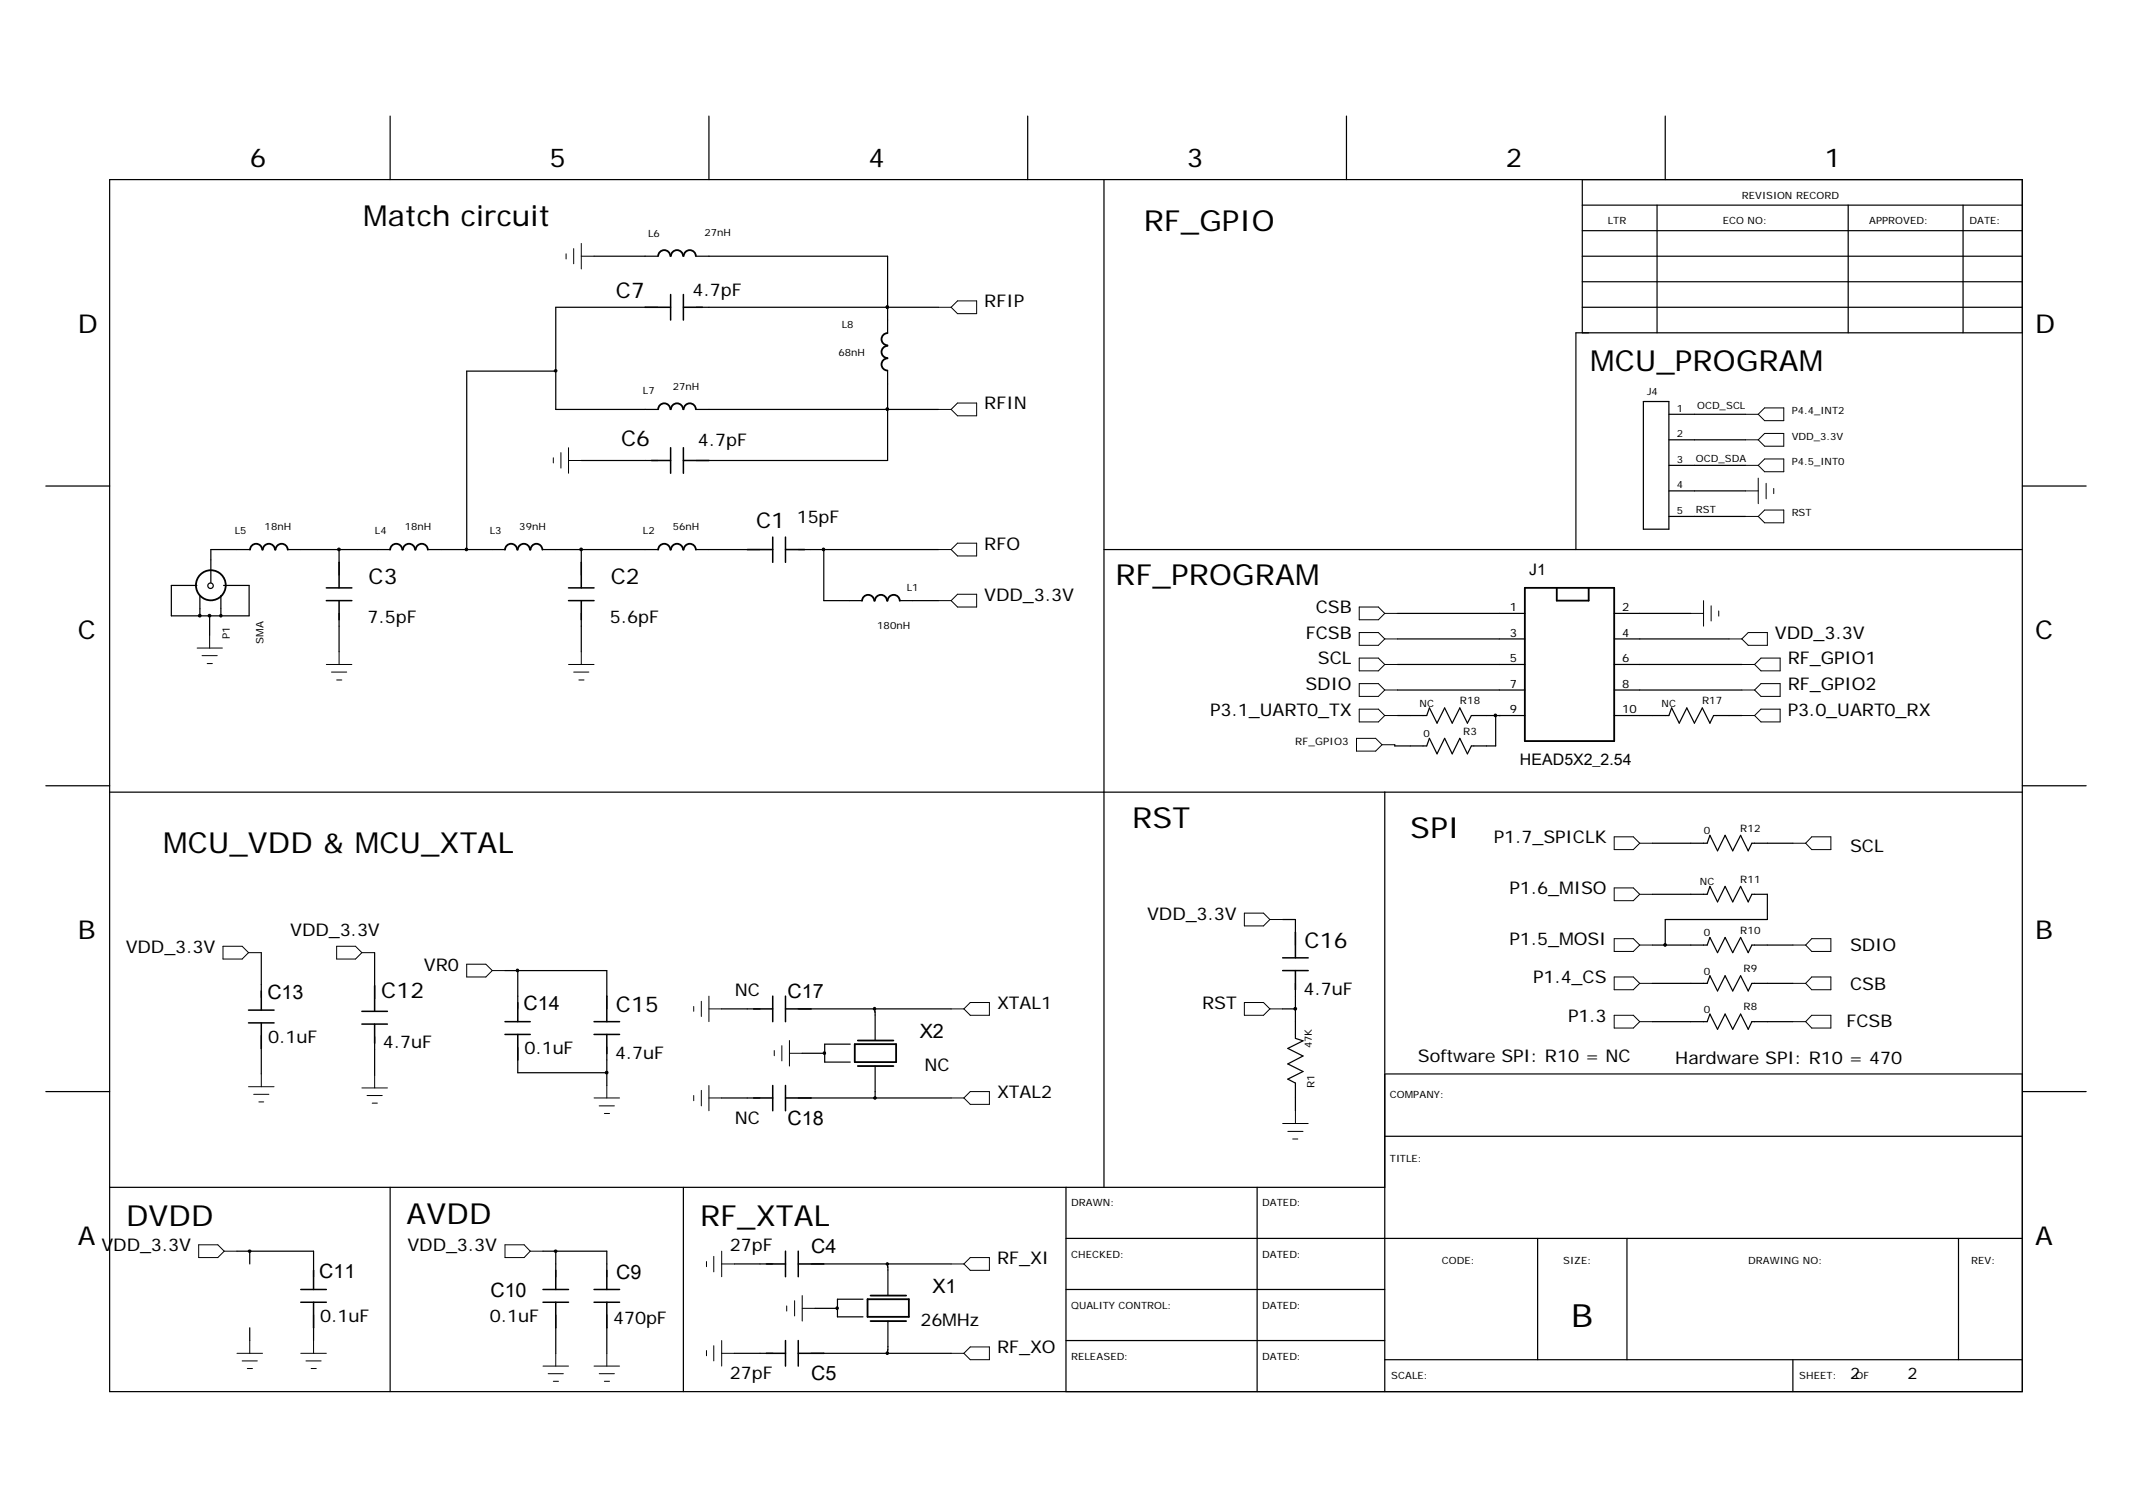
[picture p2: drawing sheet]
<svg xmlns="http://www.w3.org/2000/svg" width="297mm" height="210mm" viewBox="0 0 297 210" stroke-linecap="round" stroke-linejoin="round" font-family="sans-serif">
<g fill="none" stroke="#000" stroke-width=".17">
<path d="M54.3 16.2v8.8M98.8 16.2v8.8M143.2 16.2v8.8M187.6 16.2v8.8M232 16.2v8.8M15.3 25h266.4v168.8h-266.4zM82.8 35.7h8.8M97 35.7h26.6v10.6M153.8 25v140.3M220.4 28.6h61.3M220.4 32.1h61.3M220.4 39.2h61.3"/>
<path d="M220.4 25v21.3M220.4 35.7h61.3M230.8 28.6v17.7M257.5 28.6v17.7M273.5 28.6v17.7M77.4 51.7h-12.4v24.8M91.6 42.8h-14.2v14.2h14.2M97 42.8h33.7M97 57h33.7M123.6 42.8h.1M123.6 57h.1M123.6 51.7v12.4h-26.6"/>
<path d="M220.4 42.8h61.3M228.9 55.9h3.6v17.8h-3.6zM232.5 57.7h10.7M281.7 46.3h-62.2v30.2M6.4 67.7h8.9M34.8 76.5h-5.4v4.6M40.1 76.5h14.2M47.2 76.5v3.6M59.7 76.5h10.7M75.6 76.5h16M81 76.5v3.6M81 64.1h10.6"/>
<path d="M97 76.5h8.9M111.2 76.5h19.5M114.8 76.5v7.1h5.3M153.8 76.5h127.9M232.5 61.2h10.7M232.5 64.8h10.7M232.5 68.4h10.7M232.5 71.9h10.7M281.7 67.7h8.9M27.4 81.5h-3.5v4.3h10.8v-4.3h-3.6M27.8 83v2.8M29.2 85.8v2.7"/>
<path d="M30.8 82.9v2.9M47.2 85.4v5.4M81 85.4v5.4M125.4 83.6h5.3M194.7 85.4h17.7M194.7 89h17.7M194.7 92.5h17.7M194.7 96.1h17.7M194.7 99.6h4l.4-1 1.1 2.1 1-2.1 1.1 2.1 1.1-2.1 1 2.1 .6-1.1h7.4M208.4 99.6h.1M208.4 99.6v4.3h-3.4l-.6 1.1-1-2.2-1.1 2.2-1.1-2.2-1 2.2-1.1-2.2-.4 1.1h-4.4v-.2M208.9 99.6h.1"/>
<path d="M224.9 85.4h10.6M224.9 89h16M224.9 92.5h17.7M224.9 96.1h17.7M224.9 99.6h7.6l.4-1 1 2.1 1.1-2.1 1 2.1 1.1-2.1 1.1 2.1 .5-1.1h3.9M6.4 109.4h8.9M15.3 110.3h266.4M192.9 110.3v39.1M230.2 117.4h7.6l.4-1.1 1.1 2.2 1-2.2 1.1 2.2 1.1-2.2 1 2.2 .5-1.1h5.8M281.7 109.4h8.9M36.4 132.7v6.2M52.2 132.7v6.4"/>
<path d="M70.4 135.2h14.1v5.3M72.1 135.2v5.3M178.7 128.1h1.8v3.5M180.5 136.9v7.7l1 .3-2.1 1.1 2.1 1.1-2.1 1.1 2.1 1-2.1 1.1 1.1 .5v3.9M230.2 124.5h7.6l.4-1.1 1.1 2.2 1-2.2 1.1 2.2 1.1-2.2 1 2.2 .5-1.1h2.2v3.6h-14.2v3.5M230.2 136.9h7.6l.4-1 1.1 2.1 1-2.1 1.1 2.1 1.1-2.1 1 2.1 .5-1.1h5.8M230.2 131.6h7.6l.4-1.1 1.1 2.2 1-2.2 1.1 2.2 1.1-2.2 1 2.2 .5-1.1h5.8M6.4 152h8.9M36.4 144.2v5.4M52.2 144.4v5.3M72.1 145.8v3.6h12.4M84.5 145.8v5.4"/>
<path d="M100.5 140.5h5.4M100.5 152.9h5.4M111.2 140.5h21.3M111.2 152.9h21.3M111.8 146.7h3.1M118.4 145.4h-3.5v2.5h3.5M121.9 140.5v4.4M121.9 148.5v4.4M178.7 140.5h1.8M192.9 158.2h88.8M230.2 142.3h7.6l.4-1.1 1.1 2.1 1-2.1 1.1 2.1 1.1-2.1 1 2.1 .5-1h5.8M281.7 149.6h-88.8v44.2"/>
<path d="M281.8 152h8.8M15.3 165.3h177.6M33 174.2h10.7v3.6M34.8 174.2v1.8M54.3 165.3v28.5M75.6 174.2h8.9v3.6M77.4 174.2v3.6M95.2 165.3v28.5M102.3 176h5.3M113 176h19.5M123.6 176l.1 4.4M148.5 172.5h133.2"/>
<path d="M148.5 179.6h44.4M148.5 165.3v28.5M175.1 165.3v28.5M214.2 172.5v16.8M226.6 172.5v16.8M272.8 172.5v16.8M34.8 184.9v1.8M43.7 183.1v3.6M77.4 183.1v5.4M84.5 183.1v5.4M102.3 188.5h5.3M113 188.5h19.5"/>
<path d="M113.5 182.2h3.2M120.2 180.9h-3.5v2.5h3.5M123.7 184l-.1 4.5M148.5 186.7h44.4M192.9 189.3h88.8M249.8 189.3v4.5"/>
<circle cx="29.3" cy="81.6" r=".38"/>
</g>
<g fill="none" stroke="#000" stroke-width=".25">
<path d="M91.7 35.7a.85 .85 0 0 1 .8-.9 .85 .85 0 0 1 .9 .9M93.5 35.7a.85 .85 0 0 1 .8-.9 .85 .85 0 0 1 .9 .9M95.2 35.7a.85 .85 0 0 1 .9-.9 .85 .85 0 0 1 .8 .9M91.7 57a.85 .85 0 0 1 .8-.8 .85 .85 0 0 1 .9 .8M93.5 57a.85 .85 0 0 1 .8-.8 .85 .85 0 0 1 .9 .8M95.2 57a.85 .85 0 0 1 .9-.8 .85 .85 0 0 1 .8 .8M123.6 49.9a.85 .85 0 0 0-.8 .8 .85 .85 0 0 0 .8 .9M123.6 48.2a.85 .85 0 0 0-.8 .8 .85 .85 0 0 0 .8 .9M123.6 46.4a.85 .85 0 0 0-.8 .8 .85 .85 0 0 0 .8 .9M34.8 76.6a.85 .85 0 0 1 .9-.9 .85 .85 0 0 1 .8 .9M36.6 76.6a.85 .85 0 0 1 .9-.9 .85 .85 0 0 1 .8 .9M38.4 76.6a.85 .85 0 0 1 .8-.9 .85 .85 0 0 1 .9 .9"/>
<path d="M54.3 76.6a.85 .85 0 0 1 .9-.9 .85 .85 0 0 1 .8 .9M56.1 76.6a.85 .85 0 0 1 .9-.9 .85 .85 0 0 1 .8 .9M57.9 76.6a.85 .85 0 0 1 .9-.9 .85 .85 0 0 1 .8 .9M70.4 76.6a.85 .85 0 0 1 .8-.9 .85 .85 0 0 1 .8 .9M72.1 76.6a.85 .85 0 0 1 .9-.9 .85 .85 0 0 1 .8 .9M73.9 76.6a.83 .83 0 0 1 .8-.9 .83 .83 0 0 1 .9 .9M91.7 76.6a.85 .85 0 0 1 .8-.9 .85 .85 0 0 1 .9 .9M93.5 76.6a.85 .85 0 0 1 .8-.9 .85 .85 0 0 1 .9 .9M95.2 76.6a.85 .85 0 0 1 .9-.9 .85 .85 0 0 1 .8 .9M120.1 83.7a.85 .85 0 0 1 .8-.9 .85 .85 0 0 1 .9 .9M121.9 83.7a.85 .85 0 0 1 .8-.9 .85 .85 0 0 1 .9 .9M123.6 83.7a.85 .85 0 0 1 .9-.9 .85 .85 0 0 1 .8 .9"/>
<path d="M212.4 81.9h12.5v21.3h-12.5zM216.9 81.9v1.7h4.4v-1.7M119.1 145.4h5.7v2.5h-5.7zM119.5 144.9h5M119.5 148.5h5M120.9 180.9h5.7v2.5h-5.7zM121.3 180.4h4.9M121.3 184h4.9"/>
<circle cx="29.4" cy="81.5" r="2.08"/>
</g>
<g fill="none" stroke="#000" stroke-width=".21">
<path d="M89.9 42.8h3.5M93.4 41v3.6M95.2 42.8h2.7M95.2 41v3.6M47.2 78.3v3.6M81 78.3v3.6M90.8 64.1h2.6M93.4 62.3v3.6M95.2 62.3v3.6M95.2 64.1h3.6M104.1 76.5h3.5M107.6 74.8v3.5"/>
<path d="M109.4 74.8v3.5M109.4 76.5h2.7M45.5 83.6h3.5M45.5 81.9h3.5M47.2 83.6v2.7M79.2 83.6h3.6M79.2 81.9h3.6M81 83.6v2.7M36.4 138v2.7M52.2 137.3v3.5M72.1 139.6v2.7M84.5 138.7v3.6"/>
<path d="M107.6 138.7v3.6M109.4 138.7v3.6M178.7 135.2h3.5M178.7 133.4h3.5M180.5 129.8v3.6M180.5 135.2v2.6M34.6 140.7h3.6M34.6 142.4h3.6M36.4 142.4v3.6M50.4 142.6h3.6M50.4 140.8h3.6M52.2 142.6v2.7"/>
<path d="M70.4 142.3h3.5M70.4 144.1h3.5M72.1 144.1v3.5M82.8 142.3h3.5M82.8 144.1h3.5M84.5 144.1v2.6M105 140.5h2.6M105 152.9h2.6M107.6 151.2v3.5M109.4 151.2v3.5M109.4 140.5h3.6M109.4 152.9h3.6"/>
<path d="M41.9 179.6h3.6M43.7 176.9v2.7M75.6 179.6h3.6M77.4 176.9v2.7M82.8 179.6h3.5M84.5 176.9v2.7M106.8 176h2.6M109.4 174.2v3.6M111.2 176h3.6M111.2 174.2v3.6M41.9 181.3h3.6M43.7 181.3v3.6"/>
<path d="M75.6 181.3h3.6M77.4 181.3v3.6M82.8 181.3h3.5M84.5 181.3v3.6M106.8 188.5h2.6M109.4 186.7v3.5M111.2 186.7v3.5M111.2 188.5h3.6"/>
</g>
<g fill="none" stroke="#000" stroke-width=".14">
<path d="M78.9 35.3v.8M79.9 34.6v2.1M81 33.9v3.6M81 35.7h1.8M130.7 42.8h1.8M130.7 57h1.8M132.5 42.8l.9-.9h2.7v1.8h-2.7zM132.5 57l.9-.9h2.7v1.8h-2.7zM243.2 57.7h1.7M245.8 56.8h2.7v1.8h-2.7l-.9-.9zM77.1 63.7v.8M78.1 63v2.2"/>
<path d="M79.2 64.1h1.8M79.2 62.3v3.6M130.7 76.5h1.8M133.4 75.6h2.7v1.8h-2.7l-.9-.9zM243.2 64.8h1.7M243.2 71.9h1.7M243.2 68.4h1.7M243.2 61.2h1.7M244.9 66.6v3.5M245.8 60.4h2.7v1.7h-2.7l-.9-.9zM245.8 63.9h2.7v1.8h-2.7l-.9-.9zM245.8 71h2.7v1.8h-2.7l-.9-.9z"/>
<path d="M246 67.3v2.2M247.1 68v.7M27.5 90.2h3.5M28.1 91.3h2.2M28.9 92.4h.7M29.2 88.5v1.7M45.5 92.5h3.5M46.2 93.6h2.1M46.9 94.7h.7M47.2 90.8v1.7M79.2 92.5h3.6M79.9 93.6h2.1"/>
<path d="M80.6 94.7h.8M81 90.8v1.7M130.7 83.6h1.8M133.4 82.8h2.7v1.7h-2.7l-.9-.9zM189.3 84.5h2.7l.9 .9-.9 .9h-2.7zM189.3 88.1h2.7l.9 .9-.9 .9h-2.7zM189.3 91.6h2.7l.9 .9-.9 .9h-2.7zM189.3 95.2h2.7l.9 .9-.9 .9h-2.7zM189.3 98.8h2.7l.9 .8-.9 .9h-2.7zM192.9 92.5h1.8M192.9 85.4h1.8M192.9 89h1.8"/>
<path d="M192.9 96.1h1.8M192.9 99.6h1.8M235.5 85.4h1.8M237.3 83.6v3.6M238.4 84.4v2.1M239.4 85.1v.7M240.9 89h1.7M242.6 92.5h1.8M242.6 96.1h1.8M242.6 99.6h1.8M243.5 88.1h2.7v1.8h-2.7l-.9-.9zM245.3 91.6h2.7v1.8h-2.7l-.9-.9z"/>
<path d="M245.3 95.2h2.7v1.8h-2.7l-.9-.9zM245.3 98.8h2.7v1.7h-2.7l-.9-.9zM189 102.8h2.6l.9 .9-.9 .9h-2.6zM192.5 103.7h1.8M224.9 116.5h2.6l.9 .9-.9 .9h-2.6zM228.4 117.4h1.8M249.8 117.4h1.7M252.4 116.5h2.7v1.8h-2.7l-.9-.9zM31.1 131.8h2.6l.9 .9-.9 .9h-2.6zM34.6 132.7h1.8M46.9 131.8h2.6l.9 .9-.9 .9h-2.6zM50.4 132.7h1.8"/>
<path d="M65 134.3h2.7l.9 .9-.9 .9h-2.7zM68.6 135.2h1.8M97.7 139.4v2.2M98.8 138.7v3.6M173.3 139.6h2.7l.9 .9-.9 .9h-2.7zM173.3 127.2h2.7l.9 .9-.9 .8h-2.7zM176.9 128.1h1.8M224.9 136.1h2.6l.9 .8-.9 .9h-2.6zM224.9 123.6h2.6l.9 .9-.9 .9h-2.6zM224.9 130.7h2.6l.9 .9-.9 .9h-2.6zM228.4 136.9h1.8M228.4 124.5h1.8"/>
<path d="M228.4 131.6h1.8M249.8 136.9h1.7M249.8 131.6h1.7M252.4 136.1h2.7v1.7h-2.7l-.9-.9zM252.4 130.7h2.7v1.8h-2.7l-.9-.9zM34.6 151.3h3.6M35.3 152.4h2.2M36.1 153.5h.6M36.4 149.6v1.7M50.4 151.5h3.6M51.1 152.6h2.1M51.9 153.6h.7"/>
<path d="M52.2 149.7v1.8M82.8 152.9h3.5M83.5 154h2.1M84.2 155.1h.7M84.5 151.2v1.7M96.6 140.2v.6M96.6 152.6v.7M97.7 151.8v2.2M98.8 152.9h1.7M98.8 151.2v3.5M98.8 140.5h1.7M107.9 146.3v.7"/>
<path d="M108.9 145.6v2.1M110 146.7h1.8M110 144.9v3.6M132.5 152.9h1.8M132.5 140.5h1.8M134.3 140.5l.9-.9h2.6v1.8h-2.6zM134.3 152.9l.9-.9h2.6v1.8h-2.6zM176.9 140.5h1.8M178.7 156.5h3.5M179.4 157.6h2.1M180.1 158.6h.7M180.5 154.7v1.8"/>
<path d="M224.9 141.4h2.6l.9 .9-.9 .9h-2.6zM228.4 142.3h1.8M249.8 142.3h1.7M252.4 141.4h2.7v1.8h-2.7l-.9-.9zM27.7 173.3h2.6l.9 .9-.9 .9h-2.6zM31.2 174.2h1.8M70.4 173.3h2.6l.9 .9-.9 .9h-2.6zM73.9 174.2h1.7M98.4 175.7v.7M99.4 175v2.1M100.5 174.2v3.6M100.5 176h1.8"/>
<path d="M132.5 176h1.8M134.3 176l.9-.9h2.6v1.8h-2.6zM33 188.5h3.6M33.7 189.5h2.1M34.5 190.6h.7M34.8 186.7v1.8M41.9 188.5h3.6M42.6 189.5h2.1M43.3 190.6h.8M43.7 186.7v1.8M75.6 190.2h3.6M76.4 191.3h2.1"/>
<path d="M77.1 192.4h.7M77.4 188.5v1.7M82.8 190.2h3.5M83.5 191.3h2.1M84.2 192.4h.7M84.5 188.5v1.7M98.4 188.1v.7M99.4 187.4v2.1M100.5 188.5h1.8M100.5 186.7v3.5M109.6 181.9v.7M110.7 181.1v2.2"/>
<path d="M111.8 182.2h1.7M111.8 180.4v3.6M132.5 188.5h1.8M134.3 188.5l.9-.9h2.6v1.7h-2.6z"/>
</g>
<g fill="#000" stroke="#000" stroke-width=".14">
<circle cx="77.4" cy="51.7" r=".18"/>
<circle cx="123.6" cy="42.8" r=".18"/>
<circle cx="123.6" cy="57" r=".17"/>
<circle cx="47.2" cy="76.5" r=".19"/>
<circle cx="65" cy="76.5" r=".18"/>
<circle cx="81" cy="76.5" r=".19"/>
<circle cx="114.7" cy="76.5" r=".18"/>
<circle cx="27.8" cy="85.7" r=".19"/>
<circle cx="29.2" cy="85.7" r=".19"/>
<circle cx="30.8" cy="85.7" r=".18"/>
<circle cx="208.3" cy="99.6" r=".18"/>
<circle cx="72.1" cy="135.1" r=".18"/>
<circle cx="232" cy="131.6" r=".19"/>
<circle cx="84.5" cy="149.4" r=".19"/>
<circle cx="114.8" cy="146.6" r=".18"/>
<circle cx="121.8" cy="140.5" r=".18"/>
<circle cx="121.9" cy="152.9" r=".18"/>
<circle cx="180.4" cy="140.5" r=".19"/>
<circle cx="34.8" cy="174.2" r=".18"/>
<circle cx="77.4" cy="174.2" r=".18"/>
<circle cx="123.6" cy="176" r=".17"/>
<circle cx="116.6" cy="182.2" r=".18"/>
<circle cx="123.6" cy="188.4" r=".18"/>
</g>
<text font-size="4.5" x="218.9" y="184.8">B</text>
<g font-size="4">
<text x="50.6" y="31.4">Match circuit</text>
<text x="159.3" y="32.1">RF_GPIO</text>
<text x="221.5" y="51.7">MCU_PROGRAM</text>
<text x="155.4" y="81.5">RF_PROGRAM</text>
<text x="22.7" y="118.8">MCU_VDD &amp; MCU_XTAL</text>
<text x="157.7" y="115.3">RST</text>
<text x="196.5" y="116.7">SPI</text>
<text x="17.6" y="170.7">DVDD</text>
<text x="56.6" y="170.5">AVDD</text>
<text x="97.5" y="170.7">RF_XTAL</text>
</g>
<g font-size="3.6">
<text x="34.8" y="23.3">6</text>
<text x="76.5" y="23.3">5</text>
<text x="121" y="23.3">4</text>
<text x="165.3" y="23.3">3</text>
<text x="209.8" y="23.3">2</text>
<text x="254.2" y="23.3">1</text>
<text x="10.8" y="46.3">D</text>
<text x="283.5" y="46.3">D</text>
<text x="10.8" y="89">C</text>
<text x="283.5" y="89">C</text>
<text x="10.8" y="130.7">B</text>
<text x="283.5" y="130.7">B</text>
<text x="10.8" y="173.3">A</text>
<text x="283.5" y="173.3">A</text>
</g>
<g font-size="3">
<text x="85.8" y="41.6">C7</text>
<text x="86.5" y="62.1">C6</text>
<text x="105.3" y="73.5">C1</text>
<text x="51.3" y="81.4">C3</text>
<text x="85.1" y="81.4">C2</text>
<text x="181.7" y="132">C16</text>
<text x="53.1" y="138.9">C12</text>
<text x="85.8" y="140.9">C15</text>
</g>
<g font-size="2.7">
<text x="37.2" y="139.1">C13</text>
<text x="72.9" y="140.7">C14</text>
<text x="109.7" y="138.9">C17</text>
<text x="128.1" y="144.6">X2</text>
<text x="109.7" y="156.7">C18</text>
<text x="44.5" y="178">C11</text>
<text x="85.8" y="178.1">C9</text>
<text x="113" y="174.4">C4</text>
<text x="68.3" y="180.6">C10</text>
<text x="129.9" y="180.1">X1</text>
<text x="113" y="192.2">C5</text>
</g>
<g font-size="2.4">
<text x="96.5" y="41.3">4.7pF</text>
<text x="137.1" y="42.8">RFIP</text>
<text x="137.1" y="57">RFIN</text>
<text x="97.2" y="62.1">4.7pF</text>
<text x="111" y="72.9">15pF</text>
<text x="137.1" y="76.5">RFO</text>
<text x="137.1" y="83.6">VDD_3.3V</text>
<text x="51.2" y="86.7">7.5pF</text>
<text x="85" y="86.7">5.6pF</text>
<text x="181.9" y="89">FCSB</text>
<text x="183.3" y="85.4">CSB</text>
<text x="247.3" y="89">VDD_3.3V</text>
<text x="183.6" y="92.5">SCL</text>
<text x="249" y="92.5">RF_GPIO1</text>
<text x="168.6" y="99.6">P3.1_UART0_TX</text>
<text x="181.9" y="96.1">SDIO</text>
<text x="249" y="96.1">RF_GPIO2</text>
<text x="249" y="99.6">P3.0_UART0_RX</text>
<text x="208.1" y="117.4">P1.7_SPICLK</text>
<text x="257.7" y="118.7">SCL</text>
<text x="210.3" y="124.5">P1.6_MISO</text>
<text x="40.4" y="130.4">VDD_3.3V</text>
<text x="159.8" y="128.1">VDD_3.3V</text>
<text x="210.3" y="131.6">P1.5_MOSI</text>
<text x="17.5" y="132.7">VDD_3.3V</text>
<text x="59" y="135.2">VR0</text>
<text x="213.6" y="136.9">P1.4_CS</text>
<text x="257.7" y="137.8">CSB</text>
<text x="257.7" y="132.5">SDIO</text>
<text x="102.4" y="138.7">NC</text>
<text x="138.9" y="140.5">XTAL1</text>
<text x="167.5" y="140.5">RST</text>
<text x="181.6" y="138.5">4.7uF</text>
<text x="218.4" y="142.3">P1.3</text>
<text x="257.2" y="143">FCSB</text>
<text x="37.4" y="145.2">0.1uF</text>
<text x="53.3" y="146">4.7uF</text>
<text x="73.1" y="146.8">0.1uF</text>
<text x="85.7" y="147.4">4.7uF</text>
<text x="128.8" y="149.1">NC</text>
<text x="197.5" y="147.9">Software SPI: R10 = NC</text>
<text x="233.4" y="148.2">Hardware SPI: R10 = 470</text>
<text x="138.9" y="152.9">XTAL2</text>
<text x="102.4" y="156.5">NC</text>
<text x="14.1" y="174.2">VDD_3.3V</text>
<text x="56.8" y="174.2">VDD_3.3V</text>
<text x="101.7" y="174.2">27pF</text>
<text x="138.9" y="176">RF_XI</text>
<text x="44.6" y="184.1">0.1uF</text>
<text x="68.2" y="184.1">0.1uF</text>
<text x="85.4" y="184.4">470pF</text>
<text x="128.2" y="184.6">26MHz</text>
<text x="138.9" y="188.5">RF_XO</text>
<text x="101.7" y="192">27pF</text>
</g>
<g font-size="2.2">
<text x="213" y="80.1">J1</text>
<text x="211.7" y="106.6">HEAD5X2_2.54</text>
<text x="257.7" y="192">2</text>
<text x="265.7" y="192">2</text>
</g>
<g font-size="1.6">
<text x="210.3" y="85.1">1</text>
<text x="210.3" y="88.6">3</text>
<text x="226" y="88.6">4</text>
<text x="226" y="85.1">2</text>
<text x="210.3" y="92.2">5</text>
<text x="210.3" y="95.8">7</text>
<text x="226" y="95.8">8</text>
<text x="226" y="92.2">6</text>
<text x="210.3" y="99.3">9</text>
<text x="226" y="99.3">10</text>
</g>
<g font-size="1.4">
<text x="242.6" y="27.7">REVISION RECORD</text>
<text x="90.3" y="33">L6</text>
<text x="98.1" y="32.8">27nH</text>
<text x="224" y="31.2">LTR</text>
<text x="240" y="31.2">ECO NO:</text>
<text x="260.4" y="31.2">APPROVED:</text>
<text x="274.4" y="31.2">DATE:</text>
<text x="117.3" y="45.6">L8</text>
<text x="116.8" y="49.6">68nH</text>
<text x="89.6" y="54.9">L7</text>
<text x="93.7" y="54.3">27nH</text>
<text x="229.4" y="55">J4</text>
<text x="233.6" y="57.4">1</text>
<text x="236.4" y="57">OCD_SCL</text>
<text x="249.6" y="57.7">P4.4_INT2</text>
<text x="233.6" y="60.9">2</text>
<text x="233.6" y="64.5">3</text>
<text x="236.3" y="64.3">OCD_SDA</text>
<text x="249.6" y="64.8">P4.5_INT0</text>
<text x="249.6" y="61.2">VDD_3.3V</text>
<text x="233.6" y="68">4</text>
<text x="233.6" y="71.6">5</text>
<text x="236.3" y="71.4">RST</text>
<text x="249.6" y="71.9">RST</text>
<text x="32.7" y="74.4">L5</text>
<text x="36.9" y="73.9">18nH</text>
<text x="52.2" y="74.4">L4</text>
<text x="56.4" y="73.9">18nH</text>
<text x="68.2" y="74.4">L3</text>
<text x="72.3" y="73.9">39nH</text>
<text x="89.6" y="74.4">L2</text>
<text x="93.7" y="73.9">56nH</text>
<text x="126.3" y="82.2">L1</text>
<text x="32" y="89" transform="rotate(-90 32 89)">P1</text>
<text x="36.7" y="89.7" transform="rotate(-90 36.7 89.7)">SMA</text>
<text x="122.2" y="87.5">180nH</text>
<text x="197.7" y="98.4">NC</text>
<text x="203.4" y="98.1">R18</text>
<text x="231.5" y="98.4">NC</text>
<text x="237.1" y="98.1">R17</text>
<text x="180.4" y="103.7">RF_GPIO3</text>
<text x="198.3" y="102.7">0</text>
<text x="203.8" y="102.3">R3</text>
<text x="237.4" y="116.2">0</text>
<text x="242.4" y="115.9">R12</text>
<text x="236.8" y="123.3">NC</text>
<text x="242.4" y="123">R11</text>
<text x="237.4" y="130.4">0</text>
<text x="242.4" y="130">R10</text>
<text x="237.4" y="135.7">0</text>
<text x="242.9" y="135.4">R9</text>
<text x="237.4" y="141">0</text>
<text x="242.9" y="140.7">R8</text>
<text x="182.7" y="146" transform="rotate(-90 182.7 146)">47K</text>
<text x="183.1" y="151.5" transform="rotate(-90 183.1 151.5)">R1</text>
<text x="193.6" y="152.9">COMPANY:</text>
<text x="193.6" y="161.8">TITLE:</text>
<text x="149.2" y="168">DRAWN:</text>
<text x="175.8" y="168">DATED:</text>
<text x="149.2" y="175.1">CHECKED:</text>
<text x="175.8" y="175.1">DATED:</text>
<text x="200.9" y="176">CODE:</text>
<text x="217.8" y="176">SIZE:</text>
<text x="243.5" y="176">DRAWING NO:</text>
<text x="274.6" y="176">REV:</text>
<text x="149.2" y="182.2">QUALITY CONTROL:</text>
<text x="175.8" y="182.2">DATED:</text>
<text x="149.2" y="189.3">RELEASED:</text>
<text x="175.8" y="189.3">DATED:</text>
<text x="193.8" y="192">SCALE:</text>
<text x="250.6" y="192">SHEET:</text>
<text x="258.5" y="192">OF</text>
</g>
</svg>
